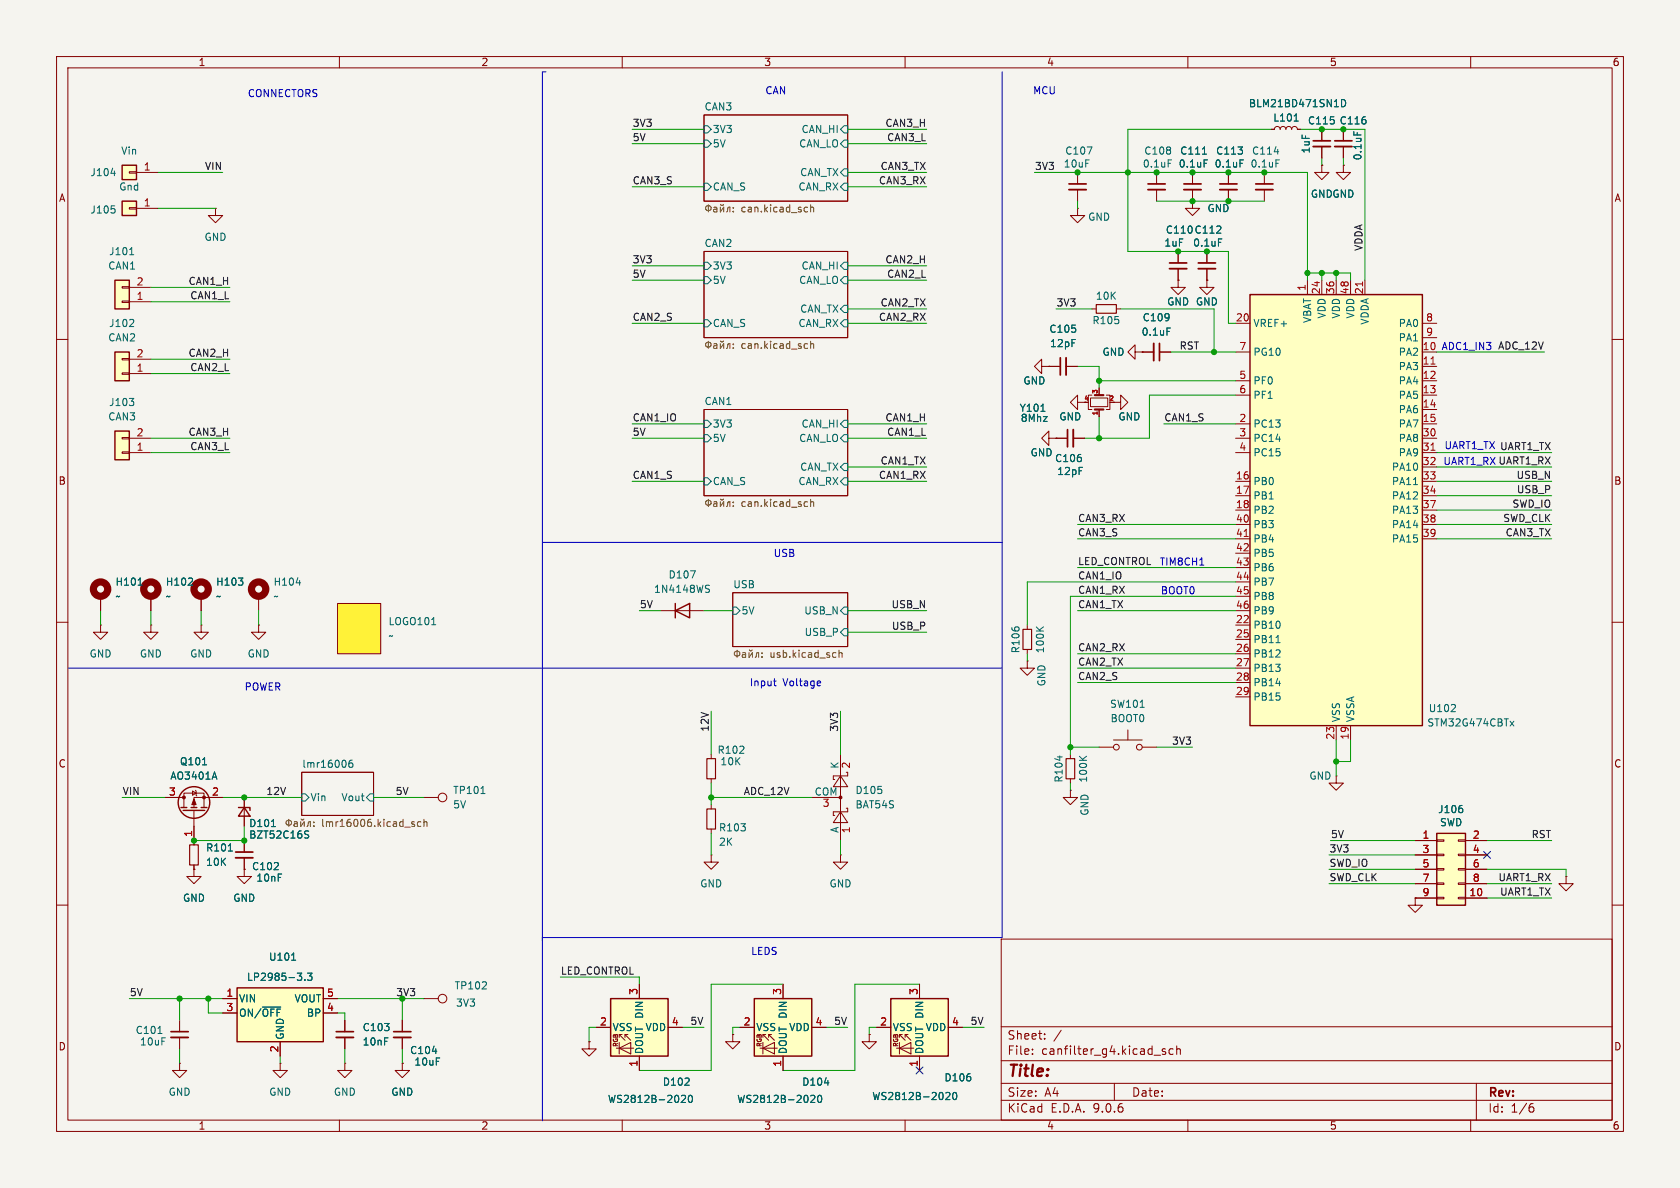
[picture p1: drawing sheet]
<svg xmlns="http://www.w3.org/2000/svg" width="297mm" height="210mm" viewBox="0 0 297 210" stroke-linecap="round" stroke-linejoin="round" font-family="sans-serif">
<path d="M0 0h297v210h-297z" fill="#f5f4ef" stroke="#f5f4ef" stroke-width=".18"/>
<g fill="none" stroke="#840000" stroke-width=".18">
<path d="M10 10h277v190h-277zM12 12h273v186h-273zM60 10v2M110 10v2M160 10v2M210 10v2M260 10v2M124.5 20.3h25.4v15.3h-25.4zM124.5 44.5h25.4v15.2h-25.4zM10 60h2M124.5 72.4h25.4v15.2h-25.4zM285 60h2"/>
<path d="M10 110h2M45.7 110.5v1.3h1.3l-1.3 1.2-1.3-1.2h1.3M45.7 110.5h.1M45.7 105.4v2.6M129.5 104.8h20.4v9.5h-20.4zM285 110h2M53.3 136.5h12.7v7.6h-12.7zM34.3 153.7v1.2h1.3l-1.3 1.3-1.3-1.3h1.3M34.3 153.7h.1M34.3 148.6v.8M34.3 152.9v.8M43.2 141v5.1"/>
<path d="M74.9 141h2.6M10 160h2M177 166h108v32h-108zM285 160h2M60 198v2M110 198v2M160 198v2M177 194.5h108M177 191.5h108M177 187.5h108M177 181.5h108M182.5 186.3v.1"/>
<path d="M182.5 185.5v.1M184.7 183.6v.1M184.7 182.8v.1M187.6 182.1l-1.3 2M197 191.5v3M206 185.5l-.3-.1-.2 .2v.2l.5 .2v.3h-.5M207.4 185.5l-.4-.1-.3 .3v.4l.1 .2h.6M208 185.5l.2-.1 .4 .1 .1 .9M208 184.9v1.5M210 198v2M260 198v2M261 191.5v6.5"/>
<path d="M270.6 195.7h.4l.2 .3-.1 .5-.5 .1M271 195.1l-.4 .1"/>
<circle cx="78.2" cy="141" r=".76"/>
</g>
<g fill="none" stroke="#006464" stroke-width=".18">
<path d="M124.5 22.2h.6l.6 .7-.6 .6h-.6zM124.5 24.8h.6l.6 .6-.6 .6h-.6zM124.5 32.4h.6l.6 .6-.6 .7h-.6zM149.2 22.2h.7v1.3h-.7l-.6-.6zM149.2 24.8h.7v1.2h-.7l-.6-.6zM149.2 32.4h.7v1.3h-.7l-.6-.7zM149.2 29.8h.7v1.3h-.7l-.6-.6zM124.5 46.4h.6l.6 .6-.6 .6h-.6zM124.5 48.9h.6l.6 .6-.6 .7h-.6zM124.5 56.5h.6l.6 .7-.6 .6h-.6zM149.2 46.4h.7v1.2h-.7l-.6-.6zM149.2 48.9h.7v1.3h-.7l-.6-.7z"/>
<path d="M149.2 56.5h.7v1.3h-.7l-.6-.6zM149.2 54h.7v1.2h-.7l-.6-.6zM124.5 74.3h.6l.6 .6-.6 .7h-.6zM124.5 76.8h.6l.6 .7-.6 .6h-.6zM149.2 74.3h.7v1.3h-.7l-.6-.7zM149.2 76.8h.7v1.3h-.7l-.6-.6zM124.5 84.5h.6l.6 .6-.6 .6h-.6zM149.2 84.5h.7v1.2h-.7l-.6-.6zM149.2 81.9h.7v1.3h-.7l-.6-.6zM52.4 103h.7M129.5 107.3h.7l.6 .7-.6 .6h-.7zM149.2 107.3h.7v1.3h-.7l-.6-.6z"/>
<path d="M149.2 111.1h.7v1.3h-.7l-.6-.6zM62.3 134.4h-.4a.86 .86 0 0 0 0 1.2l.4-.1 .1-.4-.3-.2h-.3l-.1 .2M40.4 150.4h.7M48 146.1h.7M53.3 140.3h.7l.6 .7-.6 .6h-.7zM54.1 147.5l.4 .1 .1 .3-.3 .3h-.3M54.1 146.9h.5M65.4 140.3h.6v1.3h-.6l-.6-.6zM85 140.3h.7"/>
</g>
<g fill="none" stroke="#725600" stroke-width=".18">
<path d="M125.2 36.2v1.3M126.2 36.7h.5v.8M126.7 36.9l-.4 .1-.2 .2 .2 .3 .4-.1M127.3 36.6v.9l.6-.9v.9M127.4 36.1l.2 .2 .3-.2M128.4 37.5l.5-.9h.1v.9M129.6 36.7v.1M129.6 37.3v.2M142.6 36.6l.2 .1M142.8 37.4l-.2 .1M143.3 36.2v1.3M143.3 36.7l.2-.1 .3 .1 .1 .8"/>
<path d="M125.2 60.3v1.3M126.2 60.8h.5v.8M126.7 61.1h-.4l-.2 .2 .2 .3 .4-.1M127.3 60.8v.8l.6-.8v.8M127.4 60.3l.2 .1 .3-.1M128.4 61.6l.5-.8h.1v.8M129.6 61.5v.1M129.6 60.8v.1M142.6 60.8h.2M142.8 61.5l-.2 .1M143.3 60.9l.2-.1h.3l.1 .8M143.3 60.3v1.3"/>
<path d="M125.2 88.3v1.2M126.2 88.8h.5v.7M126.7 89l-.4 .1-.2 .1 .2 .3h.4M127.3 88.7v.8l.6-.8v.8M127.4 88.2l.2 .2 .3-.2M128.4 89.5l.5-.8h.1v.8M129.6 89.4v.1M129.6 88.8v.1M142.6 88.7l.2 .1M142.8 89.5h-.2M143.3 88.3v1.2M143.3 88.8l.2-.1 .3 .1 .1 .7"/>
<path d="M130.3 114.9v1.3M131.3 115.4h.5v.8M131.8 115.7h-.4l-.2 .2 .2 .3 .4-.1M132.4 115.4v.8l.6-.8v.8M132.5 114.9l.2 .2 .3-.2M133.5 116.2l.4-.8h.2v.8M134.7 116.1v.1M134.7 115.4v.1M148.3 115.5l.2-.1h.3l.1 .8M148.3 114.9v1.3M51.1 144.8v1.3M52 145.3h.5l.1 .8"/>
<path d="M52.6 145.6h-.5l-.1 .2 .1 .3 .5-.1M53.2 145.3v.8l.6-.8v.8M53.2 144.8l.2 .2 .3-.2M54.3 146.1l.4-.8h.2v.8M55.5 146v.1M55.5 145.3v.1M72.9 145.3h.4M72.9 145.7h.4v.2l-.2 .2h-.2M74.4 145.3h-.4l-.2 .2 .1 .5h.5M74.9 145.4l.2-.1h.3l.1 .8M74.9 144.8v1.3"/>
<circle cx="125.2" cy="36.8" r=".48"/>
<circle cx="125.2" cy="61" r=".47"/>
<circle cx="125.2" cy="88.8" r=".48"/>
<circle cx="130.3" cy="115.6" r=".47"/>
<circle cx="51.1" cy="145.5" r=".47"/>
</g>
<circle cx="45.7" cy="104.1" r="1.27" fill="none" stroke="#840000" stroke-width="1.3"/>
<path d="M33.5 149.4h1.6v3.5h-1.6z" fill="none" stroke="#840000" stroke-width=".2"/>
<path d="M42.2 142.7h2v.6M43.2 142.7l1 1.6h-2z" fill="none" stroke="#840000" stroke-width=".25"/>
<path d="M59.7 106.7h7.6v8.9h-7.6z" fill="#fff238"/>
<g fill="none" stroke="#840000" stroke-width=".18">
<path d="M233.7 29.2v1.3h1.2l-1.2 1.3-1.3-1.3h1.3M233.7 29.2h.1M233.7 22.9v2M233.7 25.9v2M237.5 22.9v2M237.5 25.9v2M17.8 105.4v2.6M26.7 110.5v1.3h1.2l-1.2 1.2-1.3-1.2h1.3M26.7 110.5h.1M26.7 105.4v2.6M35.6 110.5v1.3h1.2l-1.2 1.2-1.3-1.2h1.3M35.6 110.5h.1"/>
<path d="M35.6 105.4v2.6M59.7 106.7h7.6v8.9h-7.6zM116.8 108h7.7M34 139.8l.7 .4-.7 .4zM34.5 139.7l.2 .1v.8l.1 .1M29.2 141h3.3M32.5 142.7v-2.5h3.6v2.5M34.3 143.3v5.3M39.4 141h-5.1v1.7M43.2 153.7v1.2h1.2l-1.2 1.3-1.3-1.3h1.3M43.2 153.7h.1M43.2 148.6v2"/>
<path d="M43.2 151.6v2.1"/>
</g>
<path d="M239.3 23.3v.6M24.4 103.4h.7M33.3 103.4h.7M34 102.3v.4M42.1 102.2h.8l-.4 .5M42.9 102.8v.5M76.3 110.4h.7M122.1 100.9h.8l-.5 1.3M124.9 103.4l.5 .1M124.9 104.1l.4 .1 .1 .3-.2 .2h-.3M35.8 135.2h.7M37.9 136.5l.4 1.2" fill="none" stroke="#006464" stroke-width=".18"/>
<g fill="none" stroke="#840000" stroke-width="1.3">
<circle cx="17.8" cy="104.1" r="1.27"/>
<circle cx="26.7" cy="104.1" r="1.27"/>
<circle cx="35.6" cy="104.1" r="1.27"/>
</g>
<g fill="none" stroke="#840000" stroke-width=".25">
<path d="M119.4 108l2.5-1.3v2.5zM119.4 106.7v2.5M32 142.7h1M32.4 143.3h3.8M33.8 142.7h1M35.6 142.7h1"/>
<circle cx="34.3" cy="141.9" r="2.79"/>
</g>
<g fill="#840000" stroke="#840000" stroke-width=".18">
<path d="M34.3 141.2l.4 1h-.8z"/>
<circle cx="32.5" cy="141" r=".25"/>
<circle cx="36.1" cy="141" r=".25"/>
</g>
<path d="M232.2 24.9h3M236 24.9h3M41.7 150.6h3" fill="none" stroke="#840000" stroke-width=".3"/>
<path d="M232.2 25.9h3M236 25.9h3M41.7 151.6h3" fill="none" stroke="#840000" stroke-width=".33"/>
<path d="M21.6 29.2h2.5v2.6h-2.5z" fill="#ffffc2"/>
<path d="M21.6 29.2h2.5v2.6h-2.5z" fill="none" stroke="#840000" stroke-width=".25"/>
<path d="M22.9 30.4h1.2v.2h-1.2zM24.1 30.5h3.8" fill="none" stroke="#840000" stroke-width=".18"/>
<path d="M19.6 30.6h.8" fill="none" stroke="#006464" stroke-width=".18"/>
<path d="M20.3 49.5h2.6v5.1h-2.6z" fill="#ffffc2"/>
<path d="M20.3 49.5h2.6v5.1h-2.6z" fill="none" stroke="#840000" stroke-width=".25"/>
<path d="M38.1 36.8v1.3h1.3l-1.3 1.3-1.3-1.3h1.3M38.1 36.8h.1M21.6 53.2h1.3v.3h-1.3zM21.6 50.7h1.3v.2h-1.3zM22.9 53.3h3.8M22.9 50.8h3.8" fill="none" stroke="#840000" stroke-width=".18"/>
<path d="M22.9 45h.7" fill="none" stroke="#006464" stroke-width=".18"/>
<path d="M21.6 35.6h2.5v2.5h-2.5z" fill="#ffffc2"/>
<path d="M21.6 35.6h2.5v2.5h-2.5z" fill="none" stroke="#840000" stroke-width=".25"/>
<path d="M22.9 36.7h1.2v.3h-1.2zM24.1 36.8h3.8" fill="none" stroke="#840000" stroke-width=".18"/>
<path d="M19.7 36.4h.6M20.2 36.9l.1 .2-.1 .5" fill="none" stroke="#006464" stroke-width=".18"/>
<path d="M20.3 62.2h2.6v5.1h-2.6z" fill="#ffffc2"/>
<path d="M20.3 62.2h2.6v5.1h-2.6z" fill="none" stroke="#840000" stroke-width=".25"/>
<path d="M21.6 65.9h1.3v.3h-1.3zM21.6 63.4h1.3v.2h-1.3zM22.9 66h3.8M22.9 63.5h3.8" fill="none" stroke="#840000" stroke-width=".18"/>
<path d="M23.5 56.5l.1 .2v.3l-.7 .7h.7" fill="none" stroke="#006464" stroke-width=".18"/>
<path d="M20.3 76.2h2.6v5.1h-2.6z" fill="#ffffc2"/>
<path d="M20.3 76.2h2.6v5.1h-2.6z" fill="none" stroke="#840000" stroke-width=".25"/>
<g fill="none" stroke="#840000" stroke-width=".18">
<path d="M190.5 36.8v1.3h1.3l-1.3 1.3-1.3-1.3h1.3M190.5 36.8h.1M190.5 30.5v2M190.5 33.5v2.1M204.5 30.5v2M204.5 33.5v2.1M210.8 35.6v1.2h1.3l-1.3 1.3-1.3-1.3h1.3M210.8 35.6h.1M210.8 30.5v2M210.8 33.5v2.1M193 54.6h.8M197.4 54.6h.7"/>
<path d="M208.3 49.5v1.3h1.2l-1.2 1.3-1.3-1.3h1.3M208.3 49.5h.1M208.3 44.5v2M208.3 47.5v2M213.4 49.5v1.3h1.2l-1.2 1.3-1.3-1.3h1.3M213.4 49.5h.1M213.4 44.5v2M213.4 47.5v2M21.6 79.9h1.3v.2h-1.3zM21.6 77.3h1.3v.3h-1.3zM22.9 77.5h3.8M22.9 80h3.8"/>
<path d="M189.2 133.4v.7M189.2 137.7v.7M194.3 132.1h2.5M196.8 130.8h5.1M199.4 129v1.8M201.9 132.1h2.6M31.7 180.3v2.1M31.7 183.4v2M61 188v1.2h1.2l-1.2 1.3-1.3-1.3h1.3M61 188h.1M61 180.3v2.1M61 183.4v2"/>
<path d="M71.1 188v1.2h1.3l-1.3 1.3-1.3-1.3h1.3M71.1 188h.1M71.1 180.3v2.1M71.1 183.4v2"/>
<circle cx="197.4" cy="132.1" r=".51"/>
<circle cx="201.4" cy="132.1" r=".51"/>
</g>
<g fill="none" stroke="#006464" stroke-width=".18">
<path d="M192.2 26h.8l-.5 1.2M206.5 28.3h.6M212.6 27.2h.7M212.9 28.3h.6M215.4 42.2h.6M22.9 70.4h.7l-.4 .5M23.5 71l.1 .2-.1 .4M187.4 133.6v.8M190.8 133.7l.8 .7M192.1 133.7l-.7 .5M201.6 125h.7M27.9 182.7h.7"/>
<path d="M76.4 185.8h.8"/>
</g>
<path d="M189 32.5h3M202.9 32.5h3.1M209.3 32.5h3M206.8 46.5h3M211.8 46.5h3.1M30.2 182.4h3.1M59.4 182.4h3.1M69.6 182.4h3" fill="none" stroke="#840000" stroke-width=".3"/>
<path d="M189 33.5h3M202.9 33.5h3.1M209.3 33.5h3M206.8 47.5h3M211.8 47.5h3.1M30.2 183.4h3.1M59.4 183.4h3.1M69.6 183.4h3" fill="none" stroke="#840000" stroke-width=".33"/>
<path d="M193.8 53.8h3.6v1.6h-3.6zM188.5 134.1h1.5v3.6h-1.5z" fill="none" stroke="#840000" stroke-width=".2"/>
<path d="M254 147.3h5.1v12.7h-5.1z" fill="#ffffc2"/>
<path d="M254 147.3h5.1v12.7h-5.1z" fill="none" stroke="#840000" stroke-width=".25"/>
<g fill="none" stroke="#840000" stroke-width=".18">
<path d="M250.2 158.8v1.2h1.3l-1.3 1.3-1.3-1.3h1.3M250.2 158.8h.1M250.2 148.6h3.8M250.2 151.1h3.8M250.2 153.7h3.8M250.2 156.2h3.8M250.2 158.8h3.8M254 148.5h1.3v.2h-1.3zM254 151h1.3v.3h-1.3zM254 153.5h1.3v.3h-1.3zM254 156.1h1.3v.2h-1.3zM254 158.6h1.3v.3h-1.3z"/>
<path d="M257.8 148.5h1.3v.2h-1.3zM257.8 151h1.3v.3h-1.3zM257.8 153.5h1.3v.3h-1.3zM257.8 156.1h1.3v.2h-1.3zM257.8 158.6h1.3v.3h-1.3zM259.1 148.6h3.8M259.1 151.1h3.8M259.1 153.7h3.8M259.1 156.2h3.8M259.1 158.8h3.8"/>
</g>
<path d="M258.5 142.9l.1 .2-.1 .5" fill="none" stroke="#006464" stroke-width=".18"/>
<path d="M221 52.1h30.5v76.2h-30.5z" fill="#ffffc2"/>
<path d="M221 52.1h30.5v76.2h-30.5z" fill="none" stroke="#840000" stroke-width=".25"/>
<g fill="none" stroke="#840000" stroke-width=".18">
<path d="M217.2 30.5v2M217.2 33.5v2.1M223.5 30.5v2M223.5 33.5v2.1M224.8 22.9h.5l.1-.4 .4-.1 .4 .1 .1 .4 .2-.4 .3-.1 .4 .1 .1 .4 .2-.4 .3-.1 .4 .1 .1 .4 .2-.4 .4-.1 .3 .1 .2 .4h.5M237.5 29.2v1.3h1.3l-1.3 1.3-1.3-1.3h1.3M237.5 29.2h.1M218.4 57.2h2.6M231.1 49.5v2.6M233.7 49.5v2.6M236.2 49.5v2.6M238.8 49.5v2.6"/>
<path d="M241.3 49.5v2.6M251.5 57.2h2.5M251.5 59.7h2.5M184.1 64.8v-1.3l-1.2 1.3 1.2 1.2v-1.2h1.3M185.4 77.5v-1.3l-1.3 1.3 1.3 1.2v-1.2h1.3M185.4 64.8h.1M185.4 64.8h2.1M186.7 77.5h.1M186.7 77.5h2M188.5 64.8h2M189.7 77.5h2.1M190.5 71.1v-1.2l-1.3 1.2 1.3 1.3v-1.3h1.3"/>
<path d="M192.8 70.4h3v1.5h-3zM193 69.9h-.6v2.5h.6M194.3 68.6v1.3M194.3 72.4v1.3M195.6 69.9h.6v2.5h-.6M196.8 71.1h1.3v-1.2l1.3 1.2-1.3 1.3v-1.3M200.7 62.2v-1.2l-1.3 1.2 1.3 1.3v-1.3h1.2M201.9 62.2h.1M201.9 62.2h2.1M205 62.2h2M218.4 62.2h2.6M218.4 67.3h2.6"/>
<path d="M218.4 69.9h2.6M218.4 74.9h2.6M218.4 77.5h2.6M251.5 62.2h2.5M251.5 67.3h2.5M251.5 69.9h2.5M251.5 74.9h2.5M251.5 77.5h2.5M251.5 64.8h2.5M251.5 72.4h2.5M218.4 80h2.6M218.4 85.1h2.6"/>
<path d="M218.4 87.6h2.6M218.4 90.2h2.6M218.4 92.7h2.6M218.4 95.3h2.6M218.4 97.8h2.6M251.5 80h2.5M251.5 85.1h2.5M251.5 87.6h2.5M251.5 90.2h2.5M251.5 92.7h2.5M251.5 95.3h2.5M251.5 82.6h2.5"/>
<path d="M17.8 110.5v1.3h1.2l-1.2 1.2-1.3-1.2h1.3M17.8 110.5h.1M181.6 116.8v1.3h1.3l-1.3 1.3-1.3-1.3h1.3M181.6 116.8h.1M181.6 110.5v.8M181.6 114.8v.8M218.4 100.3h2.6M218.4 102.9h2.6M218.4 105.4h2.6M218.4 108h2.6M218.4 110.5h2.6M218.4 113h2.6"/>
<path d="M218.4 115.6h2.6M218.4 118.1h2.6M189.2 139.7v1.3h1.3l-1.3 1.2-1.2-1.2h1.2M189.2 139.7h.1M218.4 120.7h2.6M218.4 123.2h2.6M236.2 137.2v1.2h1.3l-1.3 1.3-1.3-1.3h1.3M236.2 137.2h.1M236.2 128.3v2.5M238.8 128.3v2.5M276.9 154.9v1.3h1.2l-1.2 1.3-1.3-1.3h1.3M276.9 154.9h.1"/>
</g>
<path d="M240.9 49.8v.8M253 64.4h.7M253 79.6h.7M220 94.8h.7" fill="none" stroke="#a90000" stroke-width=".18"/>
<g fill="none" stroke="#006464" stroke-width=".18">
<path d="M237.2 17.6a.64 .64 0 0 1 .7 .6 .64 .64 0 0 1-.7 .7zM219.2 28.3h.6M225.3 26.8h.8M225.6 28.3h.6M228.8 21.4h.7M206.3 58h.6M184 72.7h.7M249.9 85.7h.7M183.2 110.8l.7 .7M184.5 110.8l-.8 .6M225.6 113.6h.7M256.5 125.8h.8"/>
<path d="M257.2 124.7v.4M267 127.5l.6 .8M267.6 127.5l-.6 .8"/>
</g>
<path d="M215.6 32.5h3.1M222 32.5h3M187.5 63.2v3.1M188.7 75.9v3.1M205 60.7v3.1" fill="none" stroke="#840000" stroke-width=".3"/>
<path d="M215.6 33.5h3.1M222 33.5h3M188.5 63.2v3.1M189.7 75.9v3.1M204 60.7v3.1" fill="none" stroke="#840000" stroke-width=".33"/>
<path d="M193.5 72.4h1.6M193.5 69.9h1.6" fill="none" stroke="#840000" stroke-width=".38"/>
<path d="M180.8 111.3h1.6v3.5h-1.6z" fill="none" stroke="#840000" stroke-width=".2"/>
<path d="M133.3 176.5h10.2v10.2h-10.2z" fill="#ffffc2"/>
<g fill="none" stroke="#840000" stroke-width=".18">
<path d="M125.7 133.4v.7M125.7 137.7v.7M148.6 137.2l1.3 1.9h-2.6zM148.6 133.4v15.2M149.9 136.5v.7h-2.6v.6h.3M143.5 141h5.1M148.6 143.5l1.3 1.9h-2.6zM149.6 142.9h.3v.6h-2.6v.6h.3M138.4 174v2.5M130.8 181.6h2.5M134.4 185.3h3M134.9 185.3l2-1v2z"/>
<path d="M134.9 184.3v2M135.4 182.9h-.5l1 1M135.9 182.9v.5M136.4 182.9h-.5l1 1M138.4 186.7v2.5M143.5 181.6h2.5"/>
</g>
<path d="M133.3 176.5h10.2v10.2h-10.2z" fill="none" stroke="#840000" stroke-width=".25"/>
<path d="M143.3 193.7l.5-.1 .3 .4-.8 .9h.8M144.7 193.7l.1-.1a.68 .68 0 0 1 .5 .7 .68 .68 0 0 1-.5 .6l-.1-.1-.2-.4zM145.8 191.4h.7" fill="none" stroke="#006464" stroke-width=".18"/>
<path d="M125 134.1h1.5v3.6h-1.5z" fill="none" stroke="#840000" stroke-width=".2"/>
<circle cx="148.6" cy="141" r=".25" fill="#840000" stroke="#840000" stroke-width=".18"/>
<path d="M107.9 176.5h10.2v10.2h-10.2z" fill="#ffffc2"/>
<g fill="none" stroke="#840000" stroke-width=".18">
<path d="M125.7 142.2v.8M125.7 146.6v.7M148.6 151.1v1.3h1.3l-1.3 1.3-1.3-1.3h1.3M148.6 151.1h.1M113 174v2.5M49.5 188v1.2h1.3l-1.3 1.3-1.2-1.3h1.2M49.5 188h.1M104.1 184.2v1.2h1.3l-1.3 1.3-1.2-1.3h1.2M104.1 184.2h.1M105.4 181.6h2.5M109 185.3h3M109.5 185.3l2-1v2z"/>
<path d="M109.5 184.3v2M110 182.9h-.5l1 1M110.5 182.9v.5M111 182.9h-.5l1 1M113 186.7v2.5M118.1 181.6h2.5"/>
</g>
<path d="M107.9 176.5h10.2v10.2h-10.2z" fill="none" stroke="#840000" stroke-width=".25"/>
<path d="M120.5 193.7l.5-.1 .2 .4-.8 .9h.8M121.8 193.7l.2-.1a.68 .68 0 0 1 .4 .7 .68 .68 0 0 1-.4 .6l-.2-.1-.1-.4z" fill="none" stroke="#006464" stroke-width=".18"/>
<path d="M125 143h1.5v3.6h-1.5z" fill="none" stroke="#840000" stroke-width=".2"/>
<path d="M41.9 174.6h15.2v9.6h-15.2z" fill="#ffffc2"/>
<path d="M41.9 174.6h15.2v9.6h-15.2z" fill="none" stroke="#840000" stroke-width=".25"/>
<g fill="none" stroke="#840000" stroke-width=".18">
<path d="M125.7 151.1v1.3h1.3l-1.3 1.3-1.2-1.3h1.2M125.7 151.1h.1M39.4 176.5h2.5M39.4 179.1h2.5M57.1 176.5h2.6M57.1 179.1h2.6M74.9 176.5h2.6M49.5 184.2v2.5M129.5 182.9v1.3h1.3l-1.3 1.2-1.2-1.2h1.2M129.5 182.9h.1M153.7 182.9v1.3h1.2l-1.2 1.2-1.3-1.2h1.3M153.7 182.9h.1"/>
<circle cx="78.2" cy="176.5" r=".76"/>
</g>
<path d="M46.4 178h3.2M51.5 169.7h.8M52.6 172h.7l-.4 .5M53.2 172.6l.1 .2-.1 .4M53.9 173.2v.1M54.4 172h.8l-.5 .5 .4 .1v.6l-.2 .1-.5-.1" fill="none" stroke="#006464" stroke-width=".18"/>
<path d="M157.5 176.5h10.1v10.2h-10.1z" fill="#ffffc2"/>
<g fill="none" stroke="#840000" stroke-width=".18">
<path d="M210.8 35.6h.1M210.8 30.5v2M210.8 33.5v2.1M217.2 30.5v2M217.2 33.5v2.1M224.8 22.9h.5M229.4 22.9h.5M233.7 29.2h.1M233.7 22.9v2M233.7 25.9v2M237.5 29.2h.1M237.5 22.9v2"/>
<path d="M237.5 25.9v2M208.3 49.5h.1M208.3 44.5v2M208.3 47.5v2M213.4 49.5h.1M213.4 44.5v2M213.4 47.5v2M185.4 64.8h.1M185.4 64.8h2.1M186.7 77.5h.1M186.7 77.5h2M188.5 64.8h2"/>
<path d="M189.7 77.5h2.1M194.3 68.6v1.3M194.3 72.4v1.3M201.9 62.2h.1M201.9 62.2h2.1M205 62.2h2M17.8 105.4v2.6M26.7 105.4v2.6M35.6 105.4v2.6M29.2 141h2.5M34.3 153.7h.1M34.3 146.1v3.3"/>
<path d="M34.3 152.9v.8M36.8 141h2.6M43.2 153.7h.1M43.2 141v1.7M43.2 144.3v1.8M43.2 148.6v2M43.2 151.6v2.1M250.2 158.8h.1M250.2 148.6h3.8M250.2 151.1h3.8M250.2 153.7h3.8M250.2 156.2h3.8"/>
<path d="M250.2 158.8h3.8M259.1 148.6h3.8M259.1 151.1h3.8M259.1 153.7h3.8M259.1 156.2h3.8M259.1 158.8h3.8M39.4 176.5h2.5M39.4 179.1h2.5M57.1 176.5h2.6M57.1 179.1h2.6M113 174v2.5M138.4 174v2.5"/>
<path d="M162.6 174v2.5M31.7 188v1.2h1.3l-1.3 1.3-1.2-1.3h1.2M31.7 188h.1M49.5 184.2v2.5M61 180.3v2.1M61 183.4v2M71.1 188h.1M71.1 180.3v2.1M71.1 183.4v2M104.1 184.2h.1M105.4 181.6h2.5M113 186.7v2.5"/>
<path d="M118.1 181.6h2.5M129.5 182.9h.1M130.8 181.6h2.5M138.4 186.7v2.5M143.5 181.6h2.5M153.7 182.9h.1M154.9 181.6h2.6M158.5 185.3h3M159 185.3l2-1v2zM159 184.3v2M159.5 182.9h-.5l1 1M160 182.9v.5"/>
<path d="M160.5 182.9h-.5l1 1M162.6 186.7v2.5M167.6 181.6h2.6"/>
</g>
<path d="M157.5 176.5h10.1v10.2h-10.1z" fill="none" stroke="#840000" stroke-width=".25"/>
<g fill="none" stroke="#006464" stroke-width=".18">
<path d="M237.2 17.6a.64 .64 0 0 1 .7 .6 .64 .64 0 0 1-.7 .7zM212.6 27.2h.7M212.9 28.3h.6M219.2 28.3h.6M228.8 21.4h.7M239.3 23.3v.6M206.3 58h.6M215.4 42.2h.6M184 72.7h.7M24.4 103.4h.7M33.3 103.4h.7M34 102.3v.4"/>
<path d="M42.1 102.2h.8l-.4 .5M42.9 102.8v.5M35.8 135.2h.7M37.9 136.5l.4 1.2M40.4 150.4h.7M48 146.1h.7M54.1 147.5l.4 .1 .1 .3-.3 .3h-.3M54.1 146.9h.5M258.5 142.9l.1 .2-.1 .5M46.4 178h3.2M51.5 169.7h.8M52.6 172h.7l-.4 .5"/>
<path d="M53.2 172.6l.1 .2-.1 .4M53.9 173.2v.1M54.4 172h.8l-.5 .5 .4 .1v.6l-.2 .1-.5-.1M76.4 185.8h.8M120.5 193.7l.5-.1 .2 .4-.8 .9h.8M121.8 193.7l.2-.1a.68 .68 0 0 1 .4 .7 .68 .68 0 0 1-.4 .6l-.2-.1-.1-.4zM143.3 193.7l.5-.1 .3 .4-.8 .9h.8M144.7 193.7l.1-.1a.68 .68 0 0 1 .5 .7 .68 .68 0 0 1-.5 .6l-.1-.1-.2-.4zM145.8 191.4h.7M167.2 193.2l.5-.1 .2 .4-.7 .9h.7M168.5 193.2l.2-.1a.68 .68 0 0 1 .5 .6 .68 .68 0 0 1-.5 .7l-.2-.1-.1-.4z"/>
</g>
<path d="M96.5 12.7h-.6v185.4M177.2 12.7v153h-81.3M95.9 95.9h81.3M212.1 99.9h.7M12.1 118.1h165.1M136.7 120.4h.5M136.9 121.1l.3 .1M144.9 120.4l.2 .3-.6 .1M145 121.2h-.1" fill="none" stroke="#0000c2" stroke-width=".18"/>
<g fill="none" stroke="#009600" stroke-width=".18">
<path d="M27.9 30.5h11.5M27.9 36.8h10.2M111.8 22.9h12.7M111.8 25.4h12.7M111.8 33h12.7M149.9 30.5h13.9M149.9 22.9h13.9M149.9 25.4h13.9M149.9 33h13.9M182.9 30.5h48.2v19M190.5 35.6v1.2M204.5 35.6h19"/>
<path d="M224.8 22.9h-25.4v21.6h17.8v12.7h1.2M229.9 22.9h11.4v26.6M233.7 27.9v1.3M237.5 27.9v1.3M26.7 50.8h13.9M26.7 53.3h13.9M111.8 57.2h12.7M111.8 47h12.7M111.8 49.5h12.7M149.9 54.6h13.9M149.9 57.2h13.9M149.9 47h13.9"/>
<path d="M149.9 49.5h13.9M186.7 54.6h6.3M198.1 54.6h16.5v7.6M231.1 48.3h7.7v1.2M233.7 48.3v1.2M236.2 48.3v1.2M26.7 77.5h13.9M26.7 63.5h13.9M26.7 66h13.9M111.8 77.5h12.7M111.8 74.9h12.7M149.9 77.5h13.9"/>
<path d="M149.9 74.9h13.9M190.5 64.8h3.8v3.8M194.3 73.7v3.8M194.3 67.3h24.1M205.7 74.9h12.7M207 62.2h11.4M218.4 69.9h-15.2v7.6h-11.4M254 62.2h19M26.7 80h13.9M111.8 85.1h12.7M149.9 82.6h13.9M149.9 85.1h13.9"/>
<path d="M190.5 92.7h27.9M190.5 95.3h27.9M254 92.7h20.3M254 82.6h20.3M254 80h20.3M254 85.1h20.3M254 95.3h20.3M254 90.2h20.3M254 87.6h20.3M17.8 108v2.5M26.7 108v2.5M35.6 108v2.5"/>
<path d="M45.7 108v2.5M113 108h3.8M124.5 108h5M149.9 108h13.9M149.9 111.8h13.9M181.6 115.6v1.2M190.5 100.3h27.9M190.5 108h27.9M190.5 115.6h27.9M190.5 118.1h27.9M218.4 102.9h-36.8v7.6M218.4 105.4h-29.2v28"/>
<path d="M125.7 125.7v7.7M125.7 138.4v3.8M148.6 125.7v7.7M189.2 132.1h5.1M189.2 138.4v1.3M190.5 120.7h27.9M204.5 132.1h6.3M236.2 130.8v6.4M238.8 130.8v3.8h-2.6M21.6 141h7.6M39.4 141h13.9M43.2 146.1v2.5h-8.9"/>
<path d="M66 141h8.9M125.7 147.3v3.8M125.7 141h17.8M148.6 148.6v2.5M234.9 151.1h15.3M234.9 153.7h15.3M234.9 156.2h15.3M235.2 148.6h15M262.9 148.6h11.4M262.9 153.7h14v1.2M262.9 156.2h11.4M262.9 158.8h11.4"/>
<path d="M22.9 176.5h16.5M31.7 176.5v3.8M36.8 176.5v2.6h2.6M59.7 176.5h15.2M59.7 179.1h1.3v1.2M71.1 176.5v3.8M99.1 172.7h13.9v1.3M138.4 174h-12.7v15.2h-12.7M162.6 174h-11.5v15.2h-12.7M31.7 185.4v2.6M49.5 186.7v1.3M61 185.4v2.6"/>
<path d="M71.1 185.4v2.6M105.4 181.6h-1.3v2.6M120.6 181.6h3.9M130.8 181.6h-1.3v1.3M146 181.6h3.9M154.9 181.6h-1.2v1.3M170.2 181.6h3.8"/>
</g>
<path d="M262.3 150.5l1.2 1.2M263.5 150.5l-1.2 1.2M162 188.6l1.2 1.2M163.2 188.6l-1.2 1.2" fill="none" stroke="#000084" stroke-width=".18"/>
<g fill="#009600" stroke="#009600" stroke-width=".18">
<circle cx="125.7" cy="141" r=".46"/>
<circle cx="36.8" cy="176.5" r=".46"/>
<circle cx="31.7" cy="176.5" r=".46"/>
<circle cx="71.1" cy="176.5" r=".46"/>
<circle cx="43.2" cy="148.6" r=".46"/>
<circle cx="34.3" cy="148.6" r=".46"/>
<circle cx="43.2" cy="141" r=".46"/>
<circle cx="217.2" cy="35.6" r=".46"/>
<circle cx="223.5" cy="30.5" r=".46"/>
<circle cx="217.2" cy="30.5" r=".46"/>
<circle cx="233.7" cy="22.9" r=".46"/>
<circle cx="237.5" cy="22.9" r=".46"/>
<circle cx="210.8" cy="35.6" r=".46"/>
<circle cx="208.3" cy="44.5" r=".46"/>
<circle cx="189.2" cy="132.1" r=".46"/>
<circle cx="214.6" cy="62.2" r=".46"/>
<circle cx="236.2" cy="48.3" r=".46"/>
<circle cx="233.7" cy="48.3" r=".46"/>
<circle cx="231.1" cy="48.3" r=".46"/>
<circle cx="194.3" cy="77.5" r=".46"/>
<circle cx="194.3" cy="67.3" r=".46"/>
<circle cx="190.5" cy="30.5" r=".46"/>
<circle cx="199.4" cy="30.5" r=".46"/>
<circle cx="204.5" cy="30.5" r=".46"/>
<circle cx="210.8" cy="30.5" r=".46"/>
<circle cx="213.4" cy="44.5" r=".46"/>
<circle cx="236.2" cy="134.6" r=".46"/>
</g>
<text font-size="2.8" fill="#840000" x="178" y="190.9">Title:</text>
<g font-size="2.1" fill="#840000">
<text x="178" y="184">Sheet:</text>
<text x="178" y="186.7">File:</text>
<text x="184.1" y="186.7">canfilter_g4.kicad_sch</text>
<text x="178" y="196.9">KiCad</text>
<text x="178" y="194.1">Size:</text>
<text x="184.7" y="194.1">A4</text>
<text x="185.7" y="196.9">E.D.A.</text>
<text x="193.3" y="196.9">9.0.6</text>
<text x="200" y="194.1">Date:</text>
<text x="263" y="194.3">Rev:</text>
<text x="263" y="196.9">Id:</text>
<text x="267.1" y="196.9">1/6</text>
</g>
<g font-size="1.8" fill="#840000">
<text x="35" y="11.9">1</text>
<text x="85" y="11.9">2</text>
<text x="135" y="11.9">3</text>
<text x="185" y="11.9">4</text>
<text x="235" y="11.9">5</text>
<text x="285" y="11.9">6</text>
<text x="10.3" y="35.9">A</text>
<text x="285.3" y="35.9">A</text>
<text x="10.3" y="85.9">B</text>
<text x="285.3" y="85.9">B</text>
<text x="10.3" y="135.9">C</text>
<text x="285.3" y="135.9">C</text>
<text x="10.3" y="185.9">D</text>
<text x="285.3" y="185.9">D</text>
<text x="35" y="199.9">1</text>
<text x="85" y="199.9">2</text>
<text x="135" y="199.9">3</text>
<text x="185" y="199.9">4</text>
<text x="235" y="199.9">5</text>
<text x="285" y="199.9">6</text>
</g>
<g font-size="1.8" fill="#0000c2">
<text x="43.7" y="17.4">CONNECTORS</text>
<text x="135.2" y="16.9">CAN</text>
<text x="182.5" y="16.9">MCU</text>
<text x="254.8" y="62.1">ADC1_IN3</text>
<text x="255.1" y="82.4">UART1_RX UART1_RX</text>
<text x="255.3" y="79.6">UART1_TX UART1_TX</text>
<text x="136.7" y="98.7">USB</text>
<text x="204.9" y="100.2">TIM8CH1</text>
<text x="205.1" y="105.3">BOOT0</text>
<text x="43.1" y="122.3">POWER</text>
<text x="132.5" y="121.5">Input</text>
<text x="138.4" y="121.5">Voltage</text>
<text x="132.7" y="169">LEDS</text>
</g>
<g font-size="1.8" fill="#0f0f0f">
<text x="111.8" y="22.5">3V3</text>
<text x="156.4" y="22.5">CAN3_H</text>
<text x="111.8" y="25.1">5V</text>
<text x="156.7" y="25.1">CAN3_L</text>
<text x="36.1" y="30.1">VIN</text>
<text x="111.8" y="32.7">CAN3_S</text>
<text x="155.3" y="32.7">CAN3_RX</text>
<text x="155.6" y="30.1">CAN3_TX</text>
<text x="182.9" y="30.1">3V3</text>
<text x="111.8" y="46.6">3V3</text>
<text x="156.4" y="46.6">CAN2_H</text>
<text x="241" y="44.5" transform="rotate(-90 241 44.5)">VDDA</text>
<text x="33.2" y="50.5">CAN1_H</text>
<text x="33.5" y="53">CAN1_L</text>
<text x="111.8" y="49.2">5V</text>
<text x="156.7" y="49.2">CAN2_L</text>
<text x="111.8" y="56.8">CAN2_S</text>
<text x="155.3" y="56.8">CAN2_RX</text>
<text x="155.6" y="54.3">CAN2_TX</text>
<text x="186.7" y="54.3">3V3</text>
<text x="33.2" y="63.2">CAN2_H</text>
<text x="33.5" y="65.7">CAN2_L</text>
<text x="208.4" y="61.9">RST</text>
<text x="264.7" y="61.9">ADC_12V</text>
<text x="33.2" y="77.1">CAN3_H</text>
<text x="111.8" y="77.1">5V</text>
<text x="111.8" y="74.6">CAN1_IO</text>
<text x="156.4" y="74.6">CAN1_H</text>
<text x="156.7" y="77.1">CAN1_L</text>
<text x="205.7" y="74.6">CAN1_S</text>
<text x="33.5" y="79.7">CAN3_L</text>
<text x="155.6" y="82.2">CAN1_TX</text>
<text x="111.8" y="84.7">CAN1_S</text>
<text x="155.3" y="84.7">CAN1_RX</text>
<text x="267.3" y="89.8">SWD_IO</text>
<text x="268" y="84.7">USB_N</text>
<text x="268.1" y="87.3">USB_P</text>
<text x="190.5" y="92.4">CAN3_RX</text>
<text x="190.5" y="94.9">CAN3_S</text>
<text x="265.7" y="92.4">SWD_CLK</text>
<text x="266.1" y="94.9">CAN3_TX</text>
<text x="190.5" y="100">LED_CONTROL</text>
<text x="113" y="107.6">5V</text>
<text x="157.5" y="107.6">USB_N</text>
<text x="190.5" y="107.6">CAN1_TX</text>
<text x="190.5" y="102.5">CAN1_IO</text>
<text x="190.5" y="105.1">CAN1_RX</text>
<text x="157.6" y="111.4">USB_P</text>
<text x="190.5" y="115.2">CAN2_RX</text>
<text x="190.5" y="117.8">CAN2_TX</text>
<text x="190.5" y="120.3">CAN2_S</text>
<text x="125.4" y="129.4" transform="rotate(-90 125.4 129.4)">12V</text>
<text x="148.2" y="129.4" transform="rotate(-90 148.2 129.4)">3V3</text>
<text x="207.1" y="131.7">3V3</text>
<text x="21.6" y="140.6">VIN</text>
<text x="47" y="140.6">12V</text>
<text x="69.8" y="140.6">5V</text>
<text x="131.4" y="140.6">ADC_12V</text>
<text x="235.2" y="148.2">5V</text>
<text x="270.7" y="148.2">RST</text>
<text x="234.9" y="150.8">3V3</text>
<text x="234.9" y="153.3">SWD_IO</text>
<text x="234.9" y="155.9">SWD_CLK</text>
<text x="264.8" y="155.9">UART1_RX</text>
<text x="265.1" y="158.4">UART1_TX</text>
<text x="99.1" y="172.4">LED_CONTROL</text>
<text x="22.9" y="176.2">5V</text>
<text x="69.9" y="176.2">3V3</text>
<text x="122" y="181.3">5V</text>
<text x="147.4" y="181.3">5V</text>
<text x="171.5" y="181.3">5V</text>
</g>
<g font-size="1.8" fill="#006464">
<text x="124.5" y="19.6">CAN3</text>
<text x="125.9" y="23.7">3V3</text>
<text x="141.6" y="23.7">CAN_HI</text>
<text x="220.7" y="19.2">BLM21BD471SN1D</text>
<text x="225" y="21.7">L101</text>
<text x="231.1" y="22.2">C115</text>
<text x="236.7" y="22.2">C116</text>
<text x="21.3" y="27.5">Vin</text>
<text x="125.9" y="26.3">5V</text>
<text x="141.2" y="26.3">CAN_LO</text>
<text x="188" y="29.8">10uF</text>
<text x="188.2" y="27.5">C107</text>
<text x="201.9" y="29.8">0.1uF</text>
<text x="202.2" y="27.5">C108</text>
<text x="208.3" y="29.8">0.1uF</text>
<text x="208.5" y="27.5">C111</text>
<text x="214.6" y="29.8">0.1uF</text>
<text x="214.9" y="27.5">C113</text>
<text x="221" y="29.8">0.1uF</text>
<text x="221.2" y="27.5">C114</text>
<text x="231.7" y="27.2" transform="rotate(-90 231.7 27.2)">1uF</text>
<text x="240.9" y="28.4" transform="rotate(-90 240.9 28.4)">0.1uF</text>
<text x="15.9" y="31.3">J104</text>
<text x="21" y="33.9">Gnd</text>
<text x="125.9" y="33.9">CAN_S</text>
<text x="141.1" y="33.9">CAN_RX</text>
<text x="141.4" y="31.3">CAN_TX</text>
<text x="231.6" y="35.2">GNDGND</text>
<text x="15.9" y="37.9">J105</text>
<text x="192.3" y="39.2">GND</text>
<text x="206" y="41.5">C110 C112</text>
<text x="213.4" y="37.7">GND</text>
<text x="19" y="47.9">CAN1</text>
<text x="19.2" y="45.3">J101</text>
<text x="36.1" y="42.8">GND</text>
<text x="124.5" y="43.7">CAN2</text>
<text x="125.9" y="47.9">3V3</text>
<text x="141.6" y="47.9">CAN_HI</text>
<text x="205.7" y="43.8">1uF</text>
<text x="210.8" y="43.8">0.1uF</text>
<text x="125.9" y="50.4">5V</text>
<text x="141.2" y="50.4">CAN_LO</text>
<text x="193.6" y="53.2">10K</text>
<text x="19.2" y="58">J102</text>
<text x="125.9" y="58">CAN_S</text>
<text x="141.1" y="58">CAN_RX</text>
<text x="141.4" y="55.5">CAN_TX</text>
<text x="185.4" y="59">C105</text>
<text x="193" y="57.5">R105</text>
<text x="201.7" y="59.5">0.1uF</text>
<text x="201.9" y="57">C109</text>
<text x="206.2" y="54.2">GND GND</text>
<text x="221.5" y="58">VREF+</text>
<text x="232" y="57.2" transform="rotate(-90 232 57.2)">VBAT</text>
<text x="234.5" y="56.4" transform="rotate(-90 234.5 56.4)">VDD</text>
<text x="237.1" y="56.4" transform="rotate(-90 237.1 56.4)">VDD</text>
<text x="239.6" y="56.4" transform="rotate(-90 239.6 56.4)">VDD</text>
<text x="242.2" y="57.5" transform="rotate(-90 242.2 57.5)">VDDA</text>
<text x="247.2" y="58">PA0</text>
<text x="19" y="60.6">CAN2</text>
<text x="185.5" y="61.6">12pF</text>
<text x="194.8" y="63.1">GND</text>
<text x="221.5" y="63.1">PG10</text>
<text x="247.2" y="60.6">PA1</text>
<text x="247.2" y="63.1">PA2</text>
<text x="247.2" y="65.6">PA3</text>
<text x="19.2" y="72">J103</text>
<text x="124.5" y="71.7">CAN1</text>
<text x="180.8" y="68.2">GND</text>
<text x="221.5" y="68.2">PF0</text>
<text x="221.5" y="70.7">PF1</text>
<text x="247.2" y="68.2">PA4</text>
<text x="247.2" y="70.7">PA5</text>
<text x="19" y="74.5">CAN3</text>
<text x="125.9" y="75.8">3V3</text>
<text x="141.6" y="75.8">CAN_HI</text>
<text x="180.2" y="73">Y101</text>
<text x="180.4" y="74.8">8Mhz</text>
<text x="187.2" y="74.5">GND</text>
<text x="197.6" y="74.5">GND</text>
<text x="221.5" y="75.8">PC13</text>
<text x="247.2" y="73.3">PA6</text>
<text x="247.2" y="75.8">PA7</text>
<text x="125.9" y="78.3">5V</text>
<text x="141.2" y="78.3">CAN_LO</text>
<text x="141.4" y="83.4">CAN_TX</text>
<text x="182.1" y="80.9">GND</text>
<text x="186.4" y="81.9">C106</text>
<text x="221.5" y="78.3">PC14</text>
<text x="221.5" y="80.9">PC15</text>
<text x="246" y="83.4">PA10</text>
<text x="247.2" y="78.3">PA8</text>
<text x="247.2" y="80.9">PA9</text>
<text x="125.9" y="86">CAN_S</text>
<text x="141.1" y="86">CAN_RX</text>
<text x="186.8" y="84.2">12pF</text>
<text x="221.5" y="86">PB0</text>
<text x="221.5" y="88.5">PB1</text>
<text x="246" y="86">PA11</text>
<text x="246" y="88.5">PA12</text>
<text x="221.5" y="91">PB2</text>
<text x="221.5" y="93.6">PB3</text>
<text x="246" y="91">PA13</text>
<text x="246" y="93.6">PA14</text>
<text x="221.5" y="96.1">PB4</text>
<text x="221.5" y="98.7">PB5</text>
<text x="221.5" y="101.2">PB6</text>
<text x="246" y="96.1">PA15</text>
<text x="20.3" y="106.3">~</text>
<text x="20.3" y="103.7">H101</text>
<text x="29.2" y="106.3">~</text>
<text x="29.2" y="103.7">H102</text>
<text x="38.1" y="106.3">~</text>
<text x="38.1" y="103.7">H103</text>
<text x="48.3" y="106.3">~</text>
<text x="48.3" y="103.7">H104</text>
<text x="115.5" y="105">1N4148WS</text>
<text x="118.1" y="102.5">D107</text>
<text x="129.5" y="104.1">USB</text>
<text x="221.5" y="103.7">PB7</text>
<text x="221.5" y="106.3">PB8</text>
<text x="68.6" y="113.3">~</text>
<text x="68.6" y="110.7">LOGO101</text>
<text x="131" y="108.8">5V</text>
<text x="142.1" y="108.8">USB_N</text>
<text x="142.1" y="112.6">USB_P</text>
<text x="221.5" y="108.8">PB9</text>
<text x="221.5" y="111.4">PB10</text>
<text x="221.5" y="113.9">PB11</text>
<text x="15.7" y="116.4">GND</text>
<text x="24.6" y="116.4">GND</text>
<text x="33.5" y="116.4">GND</text>
<text x="43.7" y="116.4">GND</text>
<text x="180.4" y="115.6" transform="rotate(-90 180.4 115.6)">R106</text>
<text x="184.8" y="115.6" transform="rotate(-90 184.8 115.6)">100K</text>
<text x="221.5" y="116.4">PB12</text>
<text x="221.5" y="119">PB13</text>
<text x="185" y="121.4" transform="rotate(-90 185 121.4)">GND</text>
<text x="196.1" y="125.3">SW101</text>
<text x="221.5" y="121.5">PB14</text>
<text x="221.5" y="124.1">PB15</text>
<text x="196.2" y="127.9">BOOT0</text>
<text x="237.1" y="127.8" transform="rotate(-90 237.1 127.8)">VSS</text>
<text x="239.6" y="127.8" transform="rotate(-90 239.6 127.8)">VSSA</text>
<text x="252.2" y="128.6">STM32G474CBTx</text>
<text x="252.5" y="126.1">U102</text>
<text x="31.7" y="135.5">Q101</text>
<text x="53.3" y="135.8">lmr16006</text>
<text x="126.8" y="133.5">R102</text>
<text x="127.3" y="135.5">10K</text>
<text x="148.3" y="136" transform="rotate(-90 148.3 136)">K</text>
<text x="30" y="138">AO3401A</text>
<text x="54.8" y="141.8">Vin</text>
<text x="60.3" y="141.8">Vout</text>
<text x="80" y="140.6">TP101</text>
<text x="80" y="143.1">5V</text>
<text x="143.9" y="140.7">COM</text>
<text x="151.1" y="140.6">D105</text>
<text x="151.1" y="143.1">BAT54S</text>
<text x="188.1" y="138.4" transform="rotate(-90 188.1 138.4)">R104</text>
<text x="192.4" y="138.4" transform="rotate(-90 192.4 138.4)">100K</text>
<text x="231.4" y="138">GND</text>
<text x="254.1" y="143.9">J106</text>
<text x="44" y="146.4">D101</text>
<text x="44" y="148.4">BZT52C16S</text>
<text x="127" y="147.2">R103</text>
<text x="127" y="149.7">2K</text>
<text x="148.3" y="147.3" transform="rotate(-90 148.3 147.3)">A</text>
<text x="192.6" y="144.3" transform="rotate(-90 192.6 144.3)">GND</text>
<text x="254.5" y="146.3">SWD</text>
<text x="36.3" y="150.7">R101</text>
<text x="36.3" y="153.3">10K</text>
<text x="44.5" y="154">C102</text>
<text x="32.3" y="159.6">GND</text>
<text x="41.1" y="159.6">GND</text>
<text x="45.2" y="156.1">10nF</text>
<text x="123.7" y="157.1">GND</text>
<text x="146.6" y="157.1">GND</text>
<text x="43.6" y="173.6">LP2985-3.3</text>
<text x="47.5" y="170">U101</text>
<text x="42.2" y="177.4">VIN</text>
<text x="42.2" y="179.9">ON/~{OFF}</text>
<text x="52" y="177.4">VOUT</text>
<text x="54.2" y="179.9">BP</text>
<text x="80.3" y="175.1">TP102</text>
<text x="80.5" y="178.2">3V3</text>
<text x="23.9" y="183">C101</text>
<text x="24.6" y="185">10uF</text>
<text x="50.4" y="183.9" transform="rotate(-90 50.4 183.9)">GND</text>
<text x="64" y="182.5">C103</text>
<text x="64" y="185">10nF</text>
<text x="108.2" y="182.5">VSS</text>
<text x="114" y="182.5">VDD</text>
<text x="133.6" y="182.5">VSS</text>
<text x="139.4" y="182.5">VDD</text>
<text x="157.7" y="182.5">VSS</text>
<text x="163.6" y="182.5">VDD</text>
<text x="72.4" y="186.5">C104</text>
<text x="73.2" y="188.6">10uF</text>
<text x="113.9" y="186.4" transform="rotate(-90 113.9 186.4)">DOUT DIN</text>
<text x="139.3" y="186.4" transform="rotate(-90 139.3 186.4)">DOUT DIN</text>
<text x="163.4" y="186.4" transform="rotate(-90 163.4 186.4)">DOUT DIN</text>
<text x="166.9" y="191.4">D106</text>
<text x="29.7" y="193.9">GND</text>
<text x="47.5" y="193.9">GND</text>
<text x="58.9" y="193.9">GND</text>
<text x="69.1" y="193.9">GND</text>
<text x="107.4" y="195.2">WS2812B-2020</text>
<text x="117.1" y="192.1">D102</text>
<text x="130.2" y="195.2">WS2812B-2020</text>
<text x="141.7" y="192.1">D104</text>
<text x="154.1" y="194.7">WS2812B-2020</text>
</g>
<g font-size="1.8" fill="#a90000">
<text x="25.3" y="30.2">1</text>
<text x="25.3" y="36.6">1</text>
<text x="24.1" y="53.1">1</text>
<text x="24.1" y="50.5">2</text>
<text x="230.9" y="51.5" transform="rotate(-90 230.9 51.5)">1</text>
<text x="233.4" y="52.1" transform="rotate(-90 233.4 52.1)">24</text>
<text x="236" y="52.1" transform="rotate(-90 236 52.1)">36</text>
<text x="238.5" y="52.1" transform="rotate(-90 238.5 52.1)">48</text>
<text x="241" y="52.1" transform="rotate(-90 241 52.1)">21</text>
<text x="218.4" y="56.9">20</text>
<text x="252" y="56.9">8</text>
<text x="252" y="59.4">9</text>
<text x="24.1" y="65.8">1</text>
<text x="24.1" y="63.2">2</text>
<text x="219" y="62">7</text>
<text x="251.4" y="62">10</text>
<text x="251.4" y="64.5">11</text>
<text x="219" y="67.1">5</text>
<text x="219" y="69.6">6</text>
<text x="251.4" y="67.1">12</text>
<text x="251.4" y="69.6">13</text>
<text x="24.1" y="77.2">2</text>
<text x="219" y="74.7">2</text>
<text x="219" y="77.2">3</text>
<text x="251.4" y="72.1">14</text>
<text x="251.4" y="74.7">15</text>
<text x="251.4" y="77.2">30</text>
<text x="24.1" y="79.8">1</text>
<text x="219" y="79.8">4</text>
<text x="251.4" y="79.8">31</text>
<text x="251.4" y="82.3">32</text>
<text x="218.4" y="84.8">16</text>
<text x="218.4" y="87.4">17</text>
<text x="218.4" y="89.9">18</text>
<text x="251.4" y="84.8">33</text>
<text x="251.4" y="87.4">34</text>
<text x="251.4" y="89.9">37</text>
<text x="218.4" y="92.5">40</text>
<text x="218.4" y="95">41</text>
<text x="251.4" y="92.5">38</text>
<text x="251.4" y="95">39</text>
<text x="218.4" y="97.5">42</text>
<text x="218.4" y="100.1">43</text>
<text x="218.4" y="102.6">44</text>
<text x="218.4" y="105.2">45</text>
<text x="218.4" y="107.7">46</text>
<text x="218.4" y="110.2">22</text>
<text x="218.4" y="112.8">25</text>
<text x="218.4" y="115.3">26</text>
<text x="218.4" y="117.9">27</text>
<text x="218.4" y="120.4">28</text>
<text x="218.4" y="122.9">29</text>
<text x="236" y="130.9" transform="rotate(-90 236 130.9)">23</text>
<text x="238.5" y="130.9" transform="rotate(-90 238.5 130.9)">19</text>
<text x="150.6" y="136" transform="rotate(-90 150.6 136)">2</text>
<text x="29.8" y="140.7">3</text>
<text x="37.4" y="140.7">2</text>
<text x="145.3" y="143">3</text>
<text x="34" y="148" transform="rotate(-90 34 148)">1</text>
<text x="150.6" y="147.4" transform="rotate(-90 150.6 147.4)">1</text>
<text x="251.4" y="148.3">1</text>
<text x="260.3" y="148.3">2</text>
<text x="251.4" y="150.9">3</text>
<text x="251.4" y="153.4">5</text>
<text x="251.4" y="156">7</text>
<text x="260.3" y="150.9">4</text>
<text x="260.3" y="153.4">6</text>
<text x="260.3" y="156">8</text>
<text x="251.4" y="158.5">9</text>
<text x="259.7" y="158.5">10</text>
<text x="39.9" y="176.3">1</text>
<text x="39.9" y="178.8">3</text>
<text x="57.7" y="176.3">5</text>
<text x="57.7" y="178.8">4</text>
<text x="112.8" y="176" transform="rotate(-90 112.8 176)">3</text>
<text x="138.2" y="176" transform="rotate(-90 138.2 176)">3</text>
<text x="162.3" y="176" transform="rotate(-90 162.3 176)">3</text>
<text x="106" y="181.4">2</text>
<text x="118.7" y="181.4">4</text>
<text x="131.4" y="181.4">2</text>
<text x="144.1" y="181.4">4</text>
<text x="155.5" y="181.4">2</text>
<text x="168.2" y="181.4">4</text>
<text x="49.3" y="186.1" transform="rotate(-90 49.3 186.1)">2</text>
<text x="112.8" y="188.7" transform="rotate(-90 112.8 188.7)">1</text>
<text x="138.2" y="188.7" transform="rotate(-90 138.2 188.7)">1</text>
<text x="162.3" y="188.7" transform="rotate(-90 162.3 188.7)">1</text>
</g>
<g font-size="1.8" fill="#725600">
<text x="131" y="37.9">can.kicad_sch</text>
<text x="131" y="62">can.kicad_sch</text>
<text x="131" y="89.9">can.kicad_sch</text>
<text x="136.1" y="116.6">usb.kicad_sch</text>
<text x="56.8" y="146.5">lmr16006.kicad_sch</text>
</g>
<g font-size="1.1" fill="#a90000">
<text x="191.6" y="70.9">4</text>
<text x="194.1" y="69.7" transform="rotate(-90 194.1 69.7)">3</text>
<text x="194.1" y="73.5" transform="rotate(-90 194.1 73.5)">1</text>
</g>
<g font-size="1.1" fill="#840000">
<text x="196" y="70.9">2</text>
<text x="109.4" y="185.2" transform="rotate(-90 109.4 185.2)">RGB</text>
<text x="134.8" y="185.2" transform="rotate(-90 134.8 185.2)">RGB</text>
<text x="159" y="185.2" transform="rotate(-90 159 185.2)">RGB</text>
</g>
</svg>
